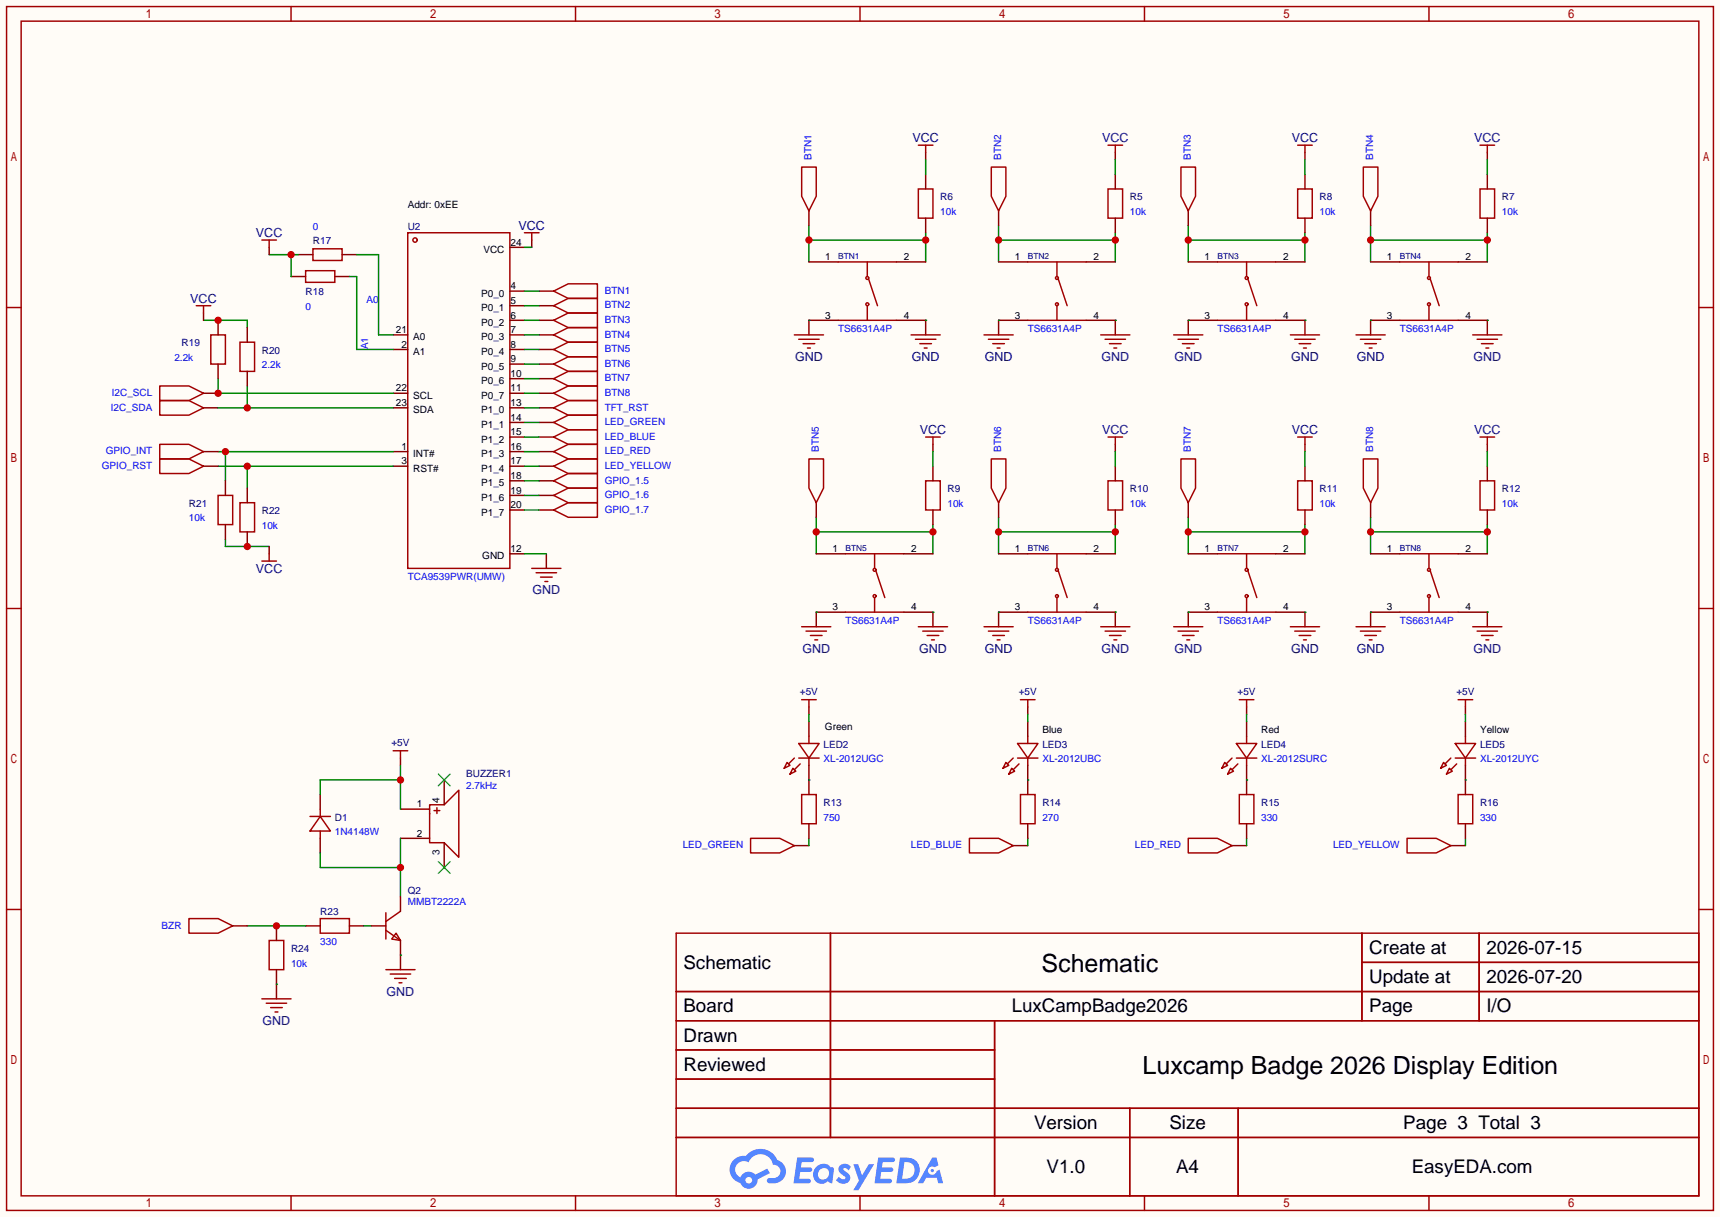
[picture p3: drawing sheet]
<svg xmlns="http://www.w3.org/2000/svg" width="299mm" height="212mm" viewBox="0 0 299 212" stroke-linecap="round" stroke-linejoin="round" font-family="sans-serif">
<path d="M0 0h299.5v211.8h-299.5z" fill="#fffcf7"/>
<g fill="none" stroke="#a10000" stroke-width=".25">
<path d="M1.1 1.1h297.2v209.6h-297.2zM3.7 3.7h292.1v204.5h-292.1zM50.7 1.1v2.6M100.2 1.1v2.6M149.7 1.1v2.6M199.3 1.1v2.6M248.8 1.1v2.6M1.1 53.5h2.6M295.8 53.5h2.5M1.1 105.9h2.6M295.8 105.9h2.5M1.1 158.3h2.6"/>
<path d="M295.8 158.3h2.5M117.7 162.4h178.1v45.8h-178.1zM117.7 172.6h178.1M117.7 177.7h178.1M144.6 162.4v35.6M173.2 177.7v30.5M237.1 162.4v15.3M237.1 167.5h58.7M257.5 162.4v15.3M117.7 182.8h55.5M117.7 192.9h178.1M117.7 187.8h55.5"/>
<path d="M117.7 198h178.1M196.7 192.9v15.3M215.6 192.9v15.3M50.7 208.2v2.5M100.2 208.2v2.5M149.7 208.2v2.5M199.3 208.2v2.5M248.8 208.2v2.5"/>
</g>
<g fill="#5487ff">
<path d="M146.3 202.8a1.3 1.3 0 0 1 1.8 .3l-.4 .6a.54 .54 0 0 0-.9-.2l.1 .2a1.58 1.58 0 0 1 1.1 1.6 1.43 1.43 0 0 1-2.5 .1l.6-.6a.64 .64 0 0 0 .5 .5 .64 .64 0 0 0 .6-.3l-.1-.2a1.6 1.6 0 0 1-1.1-1.6z"/>
<path d="M148.6 202.7h.8l.7 1.9 1.2-1.9h.9l-2.7 4.5h-.9l.9-1.7z"/>
<path d="M138.8 201.5h1.6a1.31 1.31 0 0 1 1.3 .2 .4 .4 0 0 1-.4 .6h-1.7l-.2 .9h1.7a.4 .4 0 0 1 .3 .4 .4 .4 0 0 1-.4 .4h-1.7l-.1 1.2h.8a1.23 1.23 0 0 1 1.1 .2 .39 .39 0 0 1-.3 .6h-2.6z"/>
<path d="M152.9 201.5h1.6a1.32 1.32 0 0 1 1.3 .2 .39 .39 0 0 1-.4 .6h-1.7l-.2 .9h1.7a.4 .4 0 0 1 .3 .4 .4 .4 0 0 1-.4 .4h-1.7l-.1 1.2h.8a1.23 1.23 0 0 1 1.1 .2 .39 .39 0 0 1-.3 .6h-2.6z"/>
<path d="M162.3 201.5h.7l.4 1.3-.7 .4a.75 .75 0 0 0-1.1 .3 .75 .75 0 0 0 .5 1 .75 .75 0 0 0 1-.6l.5-.3 .6 2.4h-.8l-.3-1h-1.8l-.6 1h-.9z"/>
<path d="M156.7 201.5l-.6 4.5h1.4a2.27 2.27 0 0 0 2.6-2.3 2.27 2.27 0 0 0-2.7-2.2zM157.5 202.3a1.5 1.5 0 0 1 1.8 1.5 1.5 1.5 0 0 1-2 1.4h-.2z"/>
<path d="M142.1 203.1a1.62 1.62 0 0 0-.4 2.1 1.62 1.62 0 0 0 2.1 .7l.3-.3 .4 .3 .4 .1 .3-2.5-.2-.3h-.4a1.58 1.58 0 0 0-2.5-.1zM142.7 203.6a.96 .96 0 0 1 1.5 0 .96 .96 0 0 1-.2 1.5 .95 .95 0 0 1-1.4-.1 .95 .95 0 0 1 .1-1.4z"/>
<path d="M127.8 201.9a2.37 2.37 0 0 0 1.1 4 1.54 1.54 0 0 0 1.8 1 1.54 1.54 0 0 0 1.2-1.6l2.2-1.1-.5-.8-2.1 1.1a1.57 1.57 0 0 0-2.6 .4 1.5 1.5 0 0 1-.7-2.1 1.5 1.5 0 0 1 2.1-.5 2.23 2.23 0 0 1 2.3-1.4 2.23 2.23 0 0 1 2 1.8 1.16 1.16 0 0 1 1.3 1.1 1.16 1.16 0 0 1-1.1 1.3h-.7a.47 .47 0 0 0-.6 .3 .47 .47 0 0 0 .5 .6 2.23 2.23 0 0 0 2.2-.7 2.23 2.23 0 0 0 .4-2.3 2.16 2.16 0 0 0-1.3-1.1 3.2 3.2 0 0 0-5.4-.7l-1.1 .1zM129.8 205.4a.58 .58 0 0 1 1.1 0 .58 .58 0 0 1-1.1 0z"/>
<circle cx="162.3" cy="203.8" r=".28"/>
</g>
<g fill="none" stroke="#870000" stroke-width=".25">
<path d="M50.7 48.1h2.5M51.9 44.3h2.6M58.3 48.1h2.5M59.6 44.3h2.5M68.5 58.3h2.5M88.8 58.3h2.5M88.8 55.8h2.5M88.8 53.2h2.5M88.8 50.7h2.5M88.8 43.1h2.5M140.8 55.8v2.5M161.2 55.8v2.5"/>
<path d="M173.9 55.8v2.5M194.2 55.8v2.5M206.9 55.8v2.5M227.2 55.8v2.5M238.6 55.8v2.5M259 55.8v2.5M35.4 71h2.6M35.4 68.5h2.6M68.5 71h2.5M68.5 68.5h2.5M68.5 60.8h2.5M68.5 78.6h2.5"/>
<path d="M88.8 71h2.5M88.8 68.5h2.5M88.8 60.8h2.5M88.8 78.6h2.5M88.8 76.1h2.5M88.8 73.5h2.5M88.8 65.9h2.5M88.8 63.4h2.5M93.9 71h2.5M68.5 81.2h2.5M88.8 81.2h2.5M88.8 96.4h2.5"/>
<path d="M88.8 88.8h2.5M88.8 86.2h2.5M88.8 83.7h2.5M95.1 96.4v2.5M142.1 106.6v2.5M162.4 106.6v2.5M173.9 106.6v2.5M194.2 106.6v2.5M206.9 106.6v2.5M227.2 106.6v2.5M238.6 106.6v2.5M259 106.6v2.5"/>
<path d="M48.1 171.3v2.6M69.7 166.2v2.6"/>
</g>
<g fill="none" stroke="#a10000" stroke-width=".25">
<path d="M53.2 47.1h5.1v2h-5.1zM54.5 43.3h5.1v2h-5.1zM71 40.5h17.8v58.4h-17.8zM138.3 58.3h5.1M139.1 59.1h3.5M139.8 59.8h2.1M158.6 58.3h5.1M159.4 59.1h3.5M160.1 59.8h2.1M171.3 58.3h5.1M172.1 59.1h3.5M172.8 59.8h2.1"/>
<path d="M191.6 58.3h5.1M192.4 59.1h3.6M193.2 59.8h2M204.3 58.3h5.1M205.1 59.1h3.6M205.9 59.8h2M224.7 58.3h5M225.4 59.1h3.6M226.2 59.8h2M236.1 58.3h5.1M236.9 59.1h3.5M237.6 59.8h2"/>
<path d="M256.4 58.3h5.1M257.2 59.1h3.5M257.9 59.8h2.1M27.8 69.7h5.1l2.5 1.3-2.5 1.3h-5.1zM27.8 67.2h5.1l2.5 1.3-2.5 1.2h-5.1zM96.4 71l2.5-1.3h5.1v2.6h-5.1zM140.6 60.6h.5M160.9 60.6h.5M173.6 60.6h.5M193.9 60.6h.5M206.6 60.6h.5M226.9 60.6h.6"/>
<path d="M238.4 60.6h.5M258.7 60.6h.5M92.6 98.9h5.1M93.3 99.7h3.6M94.1 100.5h2M94.9 101.2h.5M139.6 109.1h5.1M140.3 109.9h3.6M141.1 110.6h2M141.9 111.4h.5M159.9 109.1h5.1M160.7 109.9h3.5"/>
<path d="M161.4 110.6h2M162.2 111.4h.5M171.3 109.1h5.1M172.1 109.9h3.5M172.8 110.6h2.1M173.6 111.4h.5M191.6 109.1h5.1M192.4 109.9h3.6M193.2 110.6h2M193.9 111.4h.5M204.3 109.1h5.1M205.1 109.9h3.6"/>
<path d="M205.9 110.6h2M206.6 111.4h.5M224.7 109.1h5M225.4 109.9h3.6M226.2 110.6h2M226.9 111.4h.6M236.1 109.1h5.1M236.9 109.9h3.5M237.6 110.6h2M238.4 111.4h.5M256.4 109.1h5.1M257.2 109.9h3.5"/>
<path d="M257.9 110.6h2.1M258.7 111.4h.5M45.6 173.9h5.1M46.4 174.6h3.5M47.1 175.4h2M47.9 176.1h.5M67.2 168.8h5.1M67.9 169.5h3.6M68.7 170.3h2M69.5 171.1h.5"/>
<circle cx="72.3" cy="41.8" r=".38"/>
</g>
<path d="M38 65.9v2.6h30.5" fill="none" stroke="#008700" stroke-width=".25"/>
<circle cx="38" cy="68.5" r=".63" fill="#c00"/>
<path d="M38 71h30.5M43.1 67.2v3.8" fill="none" stroke="#008700" stroke-width=".25"/>
<circle cx="43.1" cy="71" r=".63" fill="#c00"/>
<path d="M173.9 39.2v6.4M173.9 41.8h20.3M194.2 40.5v5.1M91.3 96.4h3.8" fill="none" stroke="#008700" stroke-width=".25"/>
<g fill="#c00">
<circle cx="173.9" cy="41.8" r=".63"/>
<circle cx="194.2" cy="41.8" r=".63"/>
</g>
<path d="M140.8 39.2v6.4M140.8 41.8h20.4M161.2 40.5v5.1" fill="none" stroke="#008700" stroke-width=".25"/>
<g fill="#c00">
<circle cx="161.2" cy="41.8" r=".63"/>
<circle cx="140.8" cy="41.8" r=".63"/>
</g>
<path d="M238.6 92.6h20.4M238.6 90v6.4M259 91.3v5.1" fill="none" stroke="#008700" stroke-width=".25"/>
<g fill="#c00">
<circle cx="259" cy="92.6" r=".63"/>
<circle cx="238.6" cy="92.6" r=".63"/>
</g>
<path d="M206.9 39.2v6.4M206.9 41.8h20.3M227.2 40.5v5.1" fill="none" stroke="#008700" stroke-width=".25"/>
<g fill="#c00">
<circle cx="227.2" cy="41.8" r=".63"/>
<circle cx="206.9" cy="41.8" r=".63"/>
</g>
<path d="M238.6 39.2v6.4M238.6 41.8h20.4M259 40.5v5.1" fill="none" stroke="#008700" stroke-width=".25"/>
<g fill="#c00">
<circle cx="259" cy="41.8" r=".63"/>
<circle cx="238.6" cy="41.8" r=".63"/>
</g>
<path d="M173.9 92.6h20.3M173.9 90v6.4M194.2 91.3v5.1" fill="none" stroke="#008700" stroke-width=".25"/>
<g fill="#c00">
<circle cx="194.2" cy="92.6" r=".63"/>
<circle cx="173.9" cy="92.6" r=".63"/>
</g>
<path d="M206.9 92.6h20.3M206.9 90v6.4M227.2 91.3v5.1" fill="none" stroke="#008700" stroke-width=".25"/>
<g fill="#c00">
<circle cx="227.2" cy="92.6" r=".63"/>
<circle cx="206.9" cy="92.6" r=".63"/>
</g>
<path d="M142.1 92.6h20.3M142.1 90v6.4M162.4 91.3v5.1" fill="none" stroke="#008700" stroke-width=".25"/>
<g fill="#c00">
<circle cx="162.4" cy="92.6" r=".63"/>
<circle cx="142.1" cy="92.6" r=".63"/>
</g>
<path d="M35.4 55.8h7.7v1.2M91.3 63.4h2.6M91.3 60.8h2.6M91.3 68.5h2.6M91.3 65.9h2.6M91.3 71h2.6M38 81.2h30.5M39.2 93.9v1.2h7.7M43.1 81.2v3.8" fill="none" stroke="#008700" stroke-width=".25"/>
<g fill="none" stroke="#870000" stroke-width=".25">
<path d="M140.8 36.7v2.5M173.9 36.7v2.5M206.9 36.7v2.5M238.6 36.7v2.5M93.9 50.7h2.5M93.9 58.3h2.5M93.9 55.8h2.5M93.9 53.2h2.5M93.9 68.5h2.5M93.9 78.6h2.5M93.9 73.5h2.5M93.9 76.1h2.5"/>
<path d="M93.9 60.8h2.5M93.9 63.4h2.5M93.9 65.9h2.5M93.9 86.2h2.5M93.9 83.7h2.5M93.9 81.2h2.5M93.9 88.8h2.5M142.1 87.5v2.5M173.9 87.5v2.5M206.9 87.5v2.5M238.6 87.5v2.5M140.8 125.6v2.5"/>
<path d="M140.8 133.2v2.6M138.3 147.2h2.5M176.4 147.2h2.5M214.5 147.2h2.5M252.6 147.2h2.5"/>
</g>
<g fill="none" stroke="#a10000" stroke-width=".25">
<path d="M139.6 29.1h2.5v5.1l-1.3 2.5-1.2-2.5zM172.6 29.1h2.5v5.1l-1.2 2.5-1.3-2.5zM205.6 29.1h2.6v5.1l-1.3 2.5-1.3-2.5zM237.4 29.1h2.5v5.1l-1.3 2.5-1.2-2.5zM96.4 50.7l2.5-1.3h5.1v2.5h-5.1zM96.4 58.3l2.5-1.3h5.1v2.6h-5.1zM96.4 55.8l2.5-1.3h5.1v2.5h-5.1zM96.4 53.2l2.5-1.3h5.1v2.6h-5.1zM96.4 68.5l2.5-1.3h5.1v2.5h-5.1zM96.4 78.6l2.5-1.3h5.1v2.6h-5.1zM96.4 73.5l2.5-1.2h5.1v2.5h-5.1zM96.4 76.1l2.5-1.3h5.1v2.5h-5.1z"/>
<path d="M96.4 60.8l2.5-1.2h5.1v2.5h-5.1zM96.4 63.4l2.5-1.3h5.1v2.5h-5.1zM96.4 65.9l2.5-1.3h5.1v2.6h-5.1zM140.8 79.9h2.6v5.1l-1.3 2.5-1.3-2.5zM172.6 79.9h2.5v5.1l-1.2 2.5-1.3-2.5zM205.6 79.9h2.6v5.1l-1.3 2.5-1.3-2.5zM237.4 79.9h2.5v5.1l-1.3 2.5-1.2-2.5zM96.4 86.2l2.5-1.2h5.1v2.5h-5.1zM96.4 83.7l2.5-1.3h5.1v2.6h-5.1zM96.4 81.2l2.5-1.3h5.1v2.5h-5.1zM96.4 88.8l2.5-1.3h5.1v2.5h-5.1zM137 132.7l.5 .5-1 .5z"/>
<path d="M138 133.7l.6 .5-1.1 .5zM138.3 132l-1 1M139.1 129.4h3.5l-1.8 2.6zM139.1 132h3.5M139.3 133l-1 1M140.8 128.1v1.3M140.8 132v1.2M130.7 145.9h5.1l2.5 1.3-2.5 1.3h-5.1zM168.8 145.9h5.1l2.5 1.3-2.5 1.3h-5.1zM206.9 145.9h5.1l2.5 1.3-2.5 1.3h-5.1zM245 145.9h5.1l2.5 1.3-2.5 1.3h-5.1z"/>
</g>
<circle cx="43.1" cy="81.2" r=".63" fill="#c00"/>
<path d="M38 78.6h30.5M39.2 78.6v5.1" fill="none" stroke="#008700" stroke-width=".25"/>
<circle cx="39.2" cy="78.6" r=".63" fill="#c00"/>
<g fill="none" stroke="#870000" stroke-width=".25">
<path d="M227.2 30.4v2.5M227.2 38v2.5M35.4 78.6h2.6M35.4 81.2h2.6M39.2 83.7v2.5M39.2 91.3v2.6M43.1 85v2.5M43.1 92.6v2.5M162.4 81.2v2.5M162.4 88.8v2.5M227.2 81.2v2.5M227.2 88.8v2.5"/>
<path d="M259 81.2v2.5M259 88.8v2.5M178.9 125.6v2.5M178.9 133.2v2.6M217 125.6v2.5M217 133.2v2.6M255.1 125.6v2.5M255.1 133.2v2.6M48.1 161.2v2.5M48.1 168.8v2.5"/>
</g>
<g fill="none" stroke="#a10000" stroke-width=".25">
<path d="M225.9 32.9h2.6v5.1h-2.6zM27.8 79.9h5.1l2.5 1.3-2.5 1.2h-5.1zM27.8 77.3h5.1l2.5 1.3-2.5 1.3h-5.1zM38 86.2h2.5v5.1h-2.5zM41.8 87.5h2.5v5.1h-2.5zM161.2 83.7h2.5v5.1h-2.5zM225.9 83.7h2.6v5.1h-2.6zM257.7 83.7h2.5v5.1h-2.5zM175.1 132.7l.5 .5-1 .5zM176.1 133.7l.6 .5-1.1 .5zM176.4 132l-1 1M177.2 129.4h3.5l-1.8 2.6z"/>
<path d="M177.2 132h3.5M177.4 133l-1 1M178.9 128.1v1.3M178.9 132v1.2M213.2 132.7l.5 .5-1 .5zM214.2 133.7l.6 .5-1.1 .5zM214.5 132l-1 1M215.3 129.4h3.5l-1.8 2.6zM215.3 132h3.5M215.5 133l-1 1M217 128.1v1.3M217 132v1.2"/>
<path d="M251.3 132.7l.5 .5-1 .5zM252.3 133.7l.6 .5-1.1 .5zM252.6 132l-1 1M253.4 129.4h3.5l-1.8 2.6zM253.4 132h3.5M253.6 133l-1 1M255.1 128.1v1.3M255.1 132v1.2M46.9 163.7h2.5v5.1h-2.5z"/>
</g>
<path d="M91.3 73.5h2.6M91.3 76.1h2.6M91.3 78.6h2.6M91.3 81.2h2.6M91.3 83.7h2.6M91.3 86.2h2.6M91.3 88.8h2.6M140.8 145.9v1.3" fill="none" stroke="#008700" stroke-width=".25"/>
<circle cx="43.1" cy="95.1" r=".63" fill="#c00"/>
<path d="M159.9 32.9h2.5v5.1h-2.5zM192.9 32.9h2.6v5.1h-2.6zM257.7 32.9h2.5v5.1h-2.5zM192.9 83.7h2.6v5.1h-2.6z" fill="none" stroke="#a10000" stroke-width=".25"/>
<path d="M161.2 30.4v2.5M161.2 38v2.5M194.2 30.4v2.5M194.2 38v2.5M259 30.4v2.5M259 38v2.5M194.2 81.2v2.5M194.2 88.8v2.5" fill="none" stroke="#870000" stroke-width=".25"/>
<path d="M46.9 44.3h5M50.7 44.3v3.8" fill="none" stroke="#008700" stroke-width=".25"/>
<circle cx="50.7" cy="44.3" r=".63" fill="#c00"/>
<g fill="none" stroke="#008700" stroke-width=".25">
<path d="M161.2 27.8v2.6M194.2 27.8v2.6M227.2 27.8v2.6M259 27.8v2.6M60.8 48.1h1.3v12.7h6.4M62.1 44.3h3.8v14h2.6M91.3 43.1h1.3M162.4 78.6v2.6M194.2 78.6v2.6M227.2 78.6v2.6M259 78.6v2.6M140.8 135.8h.1"/>
<path d="M140.8 124.3v1.3M178.9 135.8h.1M178.9 124.3v1.3M217 135.8h.1M217 124.3v1.3M255.1 135.8h.1M255.1 124.3v1.3M178.9 145.9v1.3M217 145.9v1.3M255.1 145.9v1.3"/>
</g>
<g fill="none" stroke="#870000" stroke-width=".25">
<path d="M161.2 26.5v1.3M194.2 26.5v1.3M227.2 26.5v1.3M259 26.5v1.3M35.4 54.5v1.3M38 55.8v2.5M43.1 57v2.6M46.9 43.1v1.2M92.6 41.8v1.3M43.1 64.6v2.6M162.4 77.3v1.3M194.2 77.3v1.3"/>
<path d="M227.2 77.3v1.3M259 77.3v1.3M46.9 95.1v1.3M69.7 132v1.2M140.8 123.1v1.2M140.8 135.8v2.5M178.9 123.1v1.2M178.9 135.8v2.5M217 123.1v1.2M217 135.8v2.5M255.1 123.1v1.2M255.1 135.8v2.5"/>
<path d="M140.8 143.4v2.5M178.9 143.4v2.5M217 143.4v2.5M255.1 143.4v2.5M53.2 161.2h2.6M60.8 161.2h2.6"/>
</g>
<g fill="none" stroke="#a10000" stroke-width=".25">
<path d="M159.9 25.3h2.5M161.2 25.3v1.2M192.9 25.3h2.6M194.2 25.3v1.2M225.9 25.3h2.6M227.2 25.3v1.2M257.7 25.3h2.5M259 25.3v1.2M34.2 53.2h2.5M35.4 53.2v1.3M36.7 58.3h2.5v5.1h-2.5zM41.8 59.6h2.5v5h-2.5z"/>
<path d="M45.6 41.8h2.5M46.9 41.8v1.3M91.3 40.5h2.6M92.6 40.5v1.3M161.2 76.1h2.5M162.4 76.1v1.2M192.9 76.1h2.6M194.2 76.1v1.2M225.9 76.1h2.6M227.2 76.1v1.2M257.7 76.1h2.5M259 76.1v1.2"/>
<path d="M45.6 97.7h2.5M46.9 96.4v1.3M68.5 130.7h2.5M69.7 130.7v1.3M139.6 138.3h2.5v5.1h-2.5zM139.6 121.8h2.5M140.8 121.8v1.3M177.7 138.3h2.5v5.1h-2.5zM177.7 121.8h2.5M178.9 121.8v1.3M215.8 138.3h2.5v5.1h-2.5zM215.8 121.8h2.5"/>
<path d="M217 121.8v1.3M253.9 138.3h2.5v5.1h-2.5zM253.9 121.8h2.5M255.1 121.8v1.3M55.8 159.9h5v2.5h-5z"/>
</g>
<circle cx="38" cy="55.8" r=".63" fill="#c00"/>
<path d="M38 63.4v2.5M55.8 138.3v2.5M77.3 135.8v4.3M55.8 145.9v2.6M69.7 145.9h5.1M69.7 140.8h5.1M77.3 146.7v4.3" fill="none" stroke="#870000" stroke-width=".25"/>
<path d="M54 142.1h3.5M55.8 142.1l1.7 2.6h-3.5zM55.8 140.8v1.3M55.8 144.7v1.2M74.8 140.1h2.5l2.6-2.6v11.7l-2.6-2.5h-2.5zM75.6 141.1h1M76.1 140.6v1" fill="none" stroke="#a10000" stroke-width=".25"/>
<path d="M76.3 134.7l2.1 2.1M78.4 134.7l-2.1 2.1M76.3 150l2.1 2M78.4 150l-2.1 2" fill="none" stroke="#3c3" stroke-width=".25"/>
<path d="M69.7 133.2v7.6M69.7 135.8h-13.9v2.5" fill="none" stroke="#008700" stroke-width=".25"/>
<circle cx="69.7" cy="135.8" r=".63" fill="#c00"/>
<path d="M55.8 148.5v2.5h13.9M69.7 145.9v10.2" fill="none" stroke="#008700" stroke-width=".25"/>
<circle cx="69.7" cy="151" r=".63" fill="#c00"/>
<path d="M43.1 161.2h10.1M63.4 161.2h1.2" fill="none" stroke="#008700" stroke-width=".25"/>
<circle cx="48.1" cy="161.2" r=".63" fill="#c00"/>
<g fill="none" stroke="#870000" stroke-width=".25">
<path d="M140.8 45.6h5.1M140.8 55.8h5.1M156.1 45.6h5.1M156.1 55.8h5.1M173.9 45.6h5M173.9 55.8h5M189.1 45.6h5.1M189.1 55.8h5.1M206.9 45.6h5.1M206.9 55.8h5.1M222.1 45.6h5.1M222.1 55.8h5.1"/>
<path d="M238.6 45.6h5.1M238.6 55.8h5.1M253.9 45.6h5.1M253.9 55.8h5.1M142.1 96.4h5.1M157.4 96.4h5M173.9 96.4h5M189.1 96.4h5.1M206.9 96.4h5.1M222.1 96.4h5.1M238.6 96.4h5.1M253.9 96.4h5.1"/>
<path d="M142.1 106.6h5.1M157.4 106.6h5M173.9 106.6h5M189.1 106.6h5.1M206.9 106.6h5.1M222.1 106.6h5.1M238.6 106.6h5.1M253.9 106.6h5.1M69.7 156.1v2.5M40.5 161.2h2.6M64.6 161.2h2.6M69.7 163.7v2.5"/>
</g>
<g fill="none" stroke="#a10000" stroke-width=".25">
<path d="M145.9 45.6h10.2M145.9 55.8h10.2M151 45.6v2.5M151 53.2v2.6M151.3 48.6l1.5 4.6M178.9 45.6h10.2M178.9 55.8h10.2M184 45.6v2.5M184 53.2v2.6M184.3 48.6l1.5 4.6M212 45.6h10.1M212 55.8h10.1"/>
<path d="M217 45.6v2.5M217 53.2v2.6M217.3 48.6l1.5 4.6M243.7 45.6h10.2M243.7 55.8h10.2M248.8 45.6v2.5M248.8 53.2v2.6M249 48.6l1.6 4.6M147.2 96.4h10.2M152.3 96.4v2.5M152.5 99.4l1.6 4.6M178.9 96.4h10.2"/>
<path d="M184 96.4v2.5M184.3 99.4l1.5 4.6M212 96.4h10.1M217 96.4v2.5M217.3 99.4l1.5 4.6M243.7 96.4h10.2M248.8 96.4v2.5M249 99.4l1.6 4.6M147.2 106.6h10.2M152.3 104v2.6M178.9 106.6h10.2M184 104v2.6"/>
<path d="M212 106.6h10.1M217 104v2.6M243.7 106.6h10.2M248.8 104v2.6M32.9 159.9h5.1l2.5 1.3-2.5 1.2h-5.1zM67.2 158.9v4.5M69.7 158.6l-2.5 1.8M67.2 161.9l2.5 1.8M69 162.4l.7 1.3-1.5-.3z"/>
<circle cx="151" cy="48.4" r=".25"/>
<circle cx="151" cy="53" r=".25"/>
<circle cx="184" cy="48.4" r=".25"/>
<circle cx="184" cy="53" r=".25"/>
<circle cx="217" cy="48.4" r=".25"/>
<circle cx="217" cy="53" r=".25"/>
<circle cx="248.8" cy="48.4" r=".25"/>
<circle cx="248.8" cy="53" r=".25"/>
<circle cx="152.3" cy="99.2" r=".25"/>
<circle cx="184" cy="99.2" r=".25"/>
<circle cx="217" cy="99.2" r=".25"/>
<circle cx="248.8" cy="99.2" r=".25"/>
<circle cx="152.3" cy="103.8" r=".25"/>
<circle cx="184" cy="103.8" r=".25"/>
<circle cx="217" cy="103.8" r=".25"/>
<circle cx="248.8" cy="103.8" r=".25"/>
</g>
<g fill="none" stroke="#008700" stroke-width=".25">
<path d="M91.3 58.3h2.6M91.3 55.8h2.6M91.3 53.2h2.6M91.3 50.7h2.6M140.8 55.8h.1M161.2 55.8h.1M173.9 55.8h.1M194.2 55.8h.1M206.9 55.8h.1M227.2 55.8h.1M238.6 55.8h.1M259 55.8h.1"/>
<path d="M142.1 106.6h.1M162.4 106.6h.1M173.9 106.6h.1M194.2 106.6h.1M206.9 106.6h.1M227.2 106.6h.1M238.6 106.6h.1M259 106.6h.1M48.1 171.3h.1M69.7 166.2h.1"/>
</g>
<g font-size="4.4">
<text x="181.3" y="169.1">Schematic</text>
<text x="198.9" y="186.9">Luxcamp Badge 2026 Display Edition</text>
</g>
<g font-size="3.3">
<text x="238.4" y="166.1">Create at</text>
<text x="258.8" y="166.1">2026-07-15</text>
<text x="119" y="168.6">Schematic</text>
<text x="238.4" y="171.1">Update at</text>
<text x="258.8" y="171.1">2026-07-20</text>
<text x="119" y="176.2">Board</text>
<text x="176.2" y="176.2">LuxCampBadge2026</text>
<text x="238.4" y="176.2">Page</text>
<text x="258.8" y="176.2">I/O</text>
<text x="119" y="181.3">Drawn</text>
<text x="119" y="186.4">Reviewed</text>
<text x="180" y="196.5">Version</text>
<text x="203.6" y="196.5">Size</text>
<text x="244.3" y="196.5">Page 3 Total 3</text>
<text x="182.2" y="204.2">V1.0</text>
<text x="204.8" y="204.2">A4</text>
<text x="245.8" y="204.2">EasyEDA.com</text>
</g>
<g font-size="2.2" fill="#000080">
<text x="158.9" y="24.7">VCC</text>
<text x="191.9" y="24.7">VCC</text>
<text x="224.9" y="24.7">VCC</text>
<text x="256.7" y="24.7">VCC</text>
<text x="44.6" y="41.2">VCC</text>
<text x="90.3" y="40">VCC</text>
<text x="33.1" y="52.7">VCC</text>
<text x="138.4" y="62.8">GND</text>
<text x="158.7" y="62.8">GND</text>
<text x="171.4" y="62.8">GND</text>
<text x="191.8" y="62.8">GND</text>
<text x="204.5" y="62.8">GND</text>
<text x="224.8" y="62.8">GND</text>
<text x="236.2" y="62.8">GND</text>
<text x="256.5" y="62.8">GND</text>
<text x="160.1" y="75.5">VCC</text>
<text x="191.9" y="75.5">VCC</text>
<text x="224.9" y="75.5">VCC</text>
<text x="256.7" y="75.5">VCC</text>
<text x="44.6" y="99.7">VCC</text>
<text x="92.7" y="103.5">GND</text>
<text x="139.7" y="113.6">GND</text>
<text x="160" y="113.6">GND</text>
<text x="171.4" y="113.6">GND</text>
<text x="191.8" y="113.6">GND</text>
<text x="204.5" y="113.6">GND</text>
<text x="224.8" y="113.6">GND</text>
<text x="236.2" y="113.6">GND</text>
<text x="256.5" y="113.6">GND</text>
<text x="67.3" y="173.3">GND</text>
<text x="45.7" y="178.4">GND</text>
</g>
<g font-size="1.7" fill="#00f">
<text x="141.3" y="27.8" transform="rotate(-90 141.3 27.8)">BTN1</text>
<text x="174.3" y="27.8" transform="rotate(-90 174.3 27.8)">BTN2</text>
<text x="207.4" y="27.8" transform="rotate(-90 207.4 27.8)">BTN3</text>
<text x="239.1" y="27.8" transform="rotate(-90 239.1 27.8)">BTN4</text>
<text x="54.5" y="40">0</text>
<text x="163.7" y="37.4">10k</text>
<text x="196.7" y="37.4">10k</text>
<text x="229.7" y="37.4">10k</text>
<text x="261.5" y="37.4">10k</text>
<text x="53.2" y="53.9">0</text>
<text x="63.8" y="52.8">A0</text>
<text x="105.3" y="51.1">BTN1</text>
<text x="105.3" y="53.7">BTN2</text>
<text x="105.3" y="58.8">BTN4</text>
<text x="105.3" y="56.2">BTN3</text>
<text x="145.9" y="57.7">TS6631A4P</text>
<text x="178.9" y="57.7">TS6631A4P</text>
<text x="212" y="57.7">TS6631A4P</text>
<text x="243.7" y="57.7">TS6631A4P</text>
<text x="30.4" y="62.8">2.2k</text>
<text x="45.6" y="64.1">2.2k</text>
<text x="64.1" y="60.8" transform="rotate(-90 64.1 60.8)">A1</text>
<text x="105.3" y="61.3">BTN5</text>
<text x="105.3" y="63.8">BTN6</text>
<text x="19.3" y="71.5">I2C_SDA</text>
<text x="19.5" y="68.9">I2C_SCL</text>
<text x="105.3" y="71.5">TFT_RST</text>
<text x="105.3" y="68.9">BTN8</text>
<text x="105.3" y="66.4">BTN7</text>
<text x="105.3" y="74">LED_GREEN</text>
<text x="105.3" y="76.5">LED_BLUE</text>
<text x="17.7" y="81.6">GPIO_RST</text>
<text x="18.4" y="79.1">GPIO_INT</text>
<text x="105.3" y="81.6">LED_YELLOW</text>
<text x="105.3" y="79.1">LED_RED</text>
<text x="142.6" y="78.6" transform="rotate(-90 142.6 78.6)">BTN5</text>
<text x="174.3" y="78.6" transform="rotate(-90 174.3 78.6)">BTN6</text>
<text x="207.4" y="78.6" transform="rotate(-90 207.4 78.6)">BTN7</text>
<text x="239.1" y="78.6" transform="rotate(-90 239.1 78.6)">BTN8</text>
<text x="105.3" y="86.7">GPIO_1.6</text>
<text x="105.3" y="84.2">GPIO_1.5</text>
<text x="105.3" y="89.2">GPIO_1.7</text>
<text x="165" y="88.2">10k</text>
<text x="196.7" y="88.2">10k</text>
<text x="229.7" y="88.2">10k</text>
<text x="261.5" y="88.2">10k</text>
<text x="32.9" y="90.8">10k</text>
<text x="45.6" y="92">10k</text>
<text x="71" y="100.9">TCA9539PWR(UMW)</text>
<text x="147.2" y="108.5">TS6631A4P</text>
<text x="178.9" y="108.5">TS6631A4P</text>
<text x="212" y="108.5">TS6631A4P</text>
<text x="243.7" y="108.5">TS6631A4P</text>
<text x="81.2" y="137.3">2.7kHz</text>
<text x="143.4" y="132.7">XL-2012UGC</text>
<text x="181.5" y="132.7">XL-2012UBC</text>
<text x="219.6" y="132.7">XL-2012SURC</text>
<text x="257.7" y="132.7">XL-2012UYC</text>
<text x="143.4" y="142.8">750</text>
<text x="181.5" y="142.8">270</text>
<text x="219.6" y="142.8">330</text>
<text x="257.7" y="142.8">330</text>
<text x="58.3" y="145.4">1N4148W</text>
<text x="118.9" y="147.7">LED_GREEN</text>
<text x="158.6" y="147.7">LED_BLUE</text>
<text x="197.6" y="147.7">LED_RED</text>
<text x="232.1" y="147.7">LED_YELLOW</text>
<text x="28.1" y="161.6">BZR</text>
<text x="71" y="157.6">MMBT2222A</text>
<text x="55.8" y="164.4">330</text>
<text x="50.7" y="168.2">10k</text>
</g>
<g font-size="1.7" fill="#000080">
<text x="163.7" y="34.9">R6</text>
<text x="196.7" y="34.9">R5</text>
<text x="229.7" y="34.9">R8</text>
<text x="261.5" y="34.9">R7</text>
<text x="71" y="40">U2</text>
<text x="54.5" y="42.5">R17</text>
<text x="53.2" y="51.4">R18</text>
<text x="31.6" y="60.3">R19</text>
<text x="45.6" y="61.6">R20</text>
<text x="32.9" y="88.2">R21</text>
<text x="45.6" y="89.5">R22</text>
<text x="165" y="85.7">R9</text>
<text x="196.7" y="85.7">R10</text>
<text x="229.7" y="85.7">R11</text>
<text x="261.5" y="85.7">R12</text>
<text x="139.3" y="121">+5V</text>
<text x="177.4" y="121">+5V</text>
<text x="215.5" y="121">+5V</text>
<text x="253.6" y="121">+5V</text>
<text x="68.1" y="129.9">+5V</text>
<text x="143.4" y="130.1">LED2</text>
<text x="181.5" y="130.1">LED3</text>
<text x="219.6" y="130.1">LED4</text>
<text x="257.7" y="130.1">LED5</text>
<text x="81.2" y="135.2">BUZZER1</text>
<text x="58.3" y="142.8">D1</text>
<text x="143.4" y="140.3">R13</text>
<text x="181.5" y="140.3">R14</text>
<text x="219.6" y="140.3">R15</text>
<text x="257.7" y="140.3">R16</text>
<text x="71" y="155.5">Q2</text>
<text x="55.8" y="159.3">R23</text>
<text x="50.7" y="165.7">R24</text>
</g>
<g font-size="1.7">
<text x="71" y="36.2">Addr: 0xEE</text>
<text x="84.2" y="44">VCC</text>
<text x="88.9" y="42.7">24</text>
<text x="143.7" y="45.3">1</text>
<text x="157.4" y="45.3">2</text>
<text x="176.7" y="45.3">1</text>
<text x="190.4" y="45.3">2</text>
<text x="209.7" y="45.3">1</text>
<text x="223.4" y="45.3">2</text>
<text x="241.5" y="45.3">1</text>
<text x="255.1" y="45.3">2</text>
<text x="83.8" y="51.6">P0_0</text>
<text x="88.9" y="52.9">5</text>
<text x="88.9" y="50.4">4</text>
<text x="68.9" y="58">21</text>
<text x="71.9" y="59.3">A0</text>
<text x="83.8" y="59.3">P0_3</text>
<text x="83.8" y="56.7">P0_2</text>
<text x="83.8" y="54.2">P0_1</text>
<text x="88.9" y="58">7</text>
<text x="88.9" y="55.4">6</text>
<text x="143.7" y="55.4">3</text>
<text x="157.4" y="55.4">4</text>
<text x="176.7" y="55.4">3</text>
<text x="190.4" y="55.4">4</text>
<text x="209.7" y="55.4">3</text>
<text x="223.4" y="55.4">4</text>
<text x="241.5" y="55.4">3</text>
<text x="255.1" y="55.4">4</text>
<text x="69.9" y="60.5">2</text>
<text x="71.9" y="61.8">A1</text>
<text x="83.8" y="64.3">P0_5</text>
<text x="83.8" y="61.8">P0_4</text>
<text x="88.9" y="65.6">10</text>
<text x="88.9" y="63.1">9</text>
<text x="88.9" y="60.5">8</text>
<text x="68.9" y="68.1">22</text>
<text x="68.9" y="70.7">23</text>
<text x="71.9" y="69.4">SCL</text>
<text x="71.9" y="72">SDA</text>
<text x="83.8" y="72">P1_0</text>
<text x="83.8" y="69.4">P0_7</text>
<text x="83.8" y="66.9">P0_6</text>
<text x="88.9" y="70.7">13</text>
<text x="88.9" y="68.1">11</text>
<text x="83.8" y="77">P1_2</text>
<text x="83.8" y="74.5">P1_1</text>
<text x="88.9" y="75.8">15</text>
<text x="88.9" y="73.2">14</text>
<text x="69.9" y="78.3">1</text>
<text x="69.9" y="80.8">3</text>
<text x="71.9" y="79.6">INT#</text>
<text x="71.9" y="82.1">RST#</text>
<text x="83.8" y="82.1">P1_4</text>
<text x="83.8" y="79.6">P1_3</text>
<text x="88.9" y="83.4">18</text>
<text x="88.9" y="80.8">17</text>
<text x="88.9" y="78.3">16</text>
<text x="83.8" y="89.7">P1_7</text>
<text x="83.8" y="87.2">P1_6</text>
<text x="83.8" y="84.7">P1_5</text>
<text x="88.9" y="88.5">20</text>
<text x="88.9" y="85.9">19</text>
<text x="84" y="97.4">GND</text>
<text x="88.9" y="96.1">12</text>
<text x="145" y="96.1">1</text>
<text x="158.6" y="96.1">2</text>
<text x="176.7" y="96.1">1</text>
<text x="190.4" y="96.1">2</text>
<text x="209.7" y="96.1">1</text>
<text x="223.4" y="96.1">2</text>
<text x="241.5" y="96.1">1</text>
<text x="255.1" y="96.1">2</text>
<text x="145" y="106.2">3</text>
<text x="158.6" y="106.2">4</text>
<text x="176.7" y="106.2">3</text>
<text x="190.4" y="106.2">4</text>
<text x="209.7" y="106.2">3</text>
<text x="223.4" y="106.2">4</text>
<text x="241.5" y="106.2">3</text>
<text x="255.1" y="106.2">4</text>
<text x="143.6" y="127.1">Green</text>
<text x="181.5" y="127.6">Blue</text>
<text x="219.6" y="127.6">Red</text>
<text x="257.7" y="127.6">Yellow</text>
<text x="72.6" y="140.5">1</text>
<text x="76.5" y="139.8" transform="rotate(-90 76.5 139.8)">4</text>
<text x="72.6" y="145.6">2</text>
<text x="76.5" y="148.9" transform="rotate(-90 76.5 148.9)">3</text>
</g>
<g font-size="1.5" fill="#000080">
<text x="145.9" y="45">BTN1</text>
<text x="178.9" y="45">BTN2</text>
<text x="212" y="45">BTN3</text>
<text x="243.7" y="45">BTN4</text>
<text x="147.2" y="95.8">BTN5</text>
<text x="178.9" y="95.8">BTN6</text>
<text x="212" y="95.8">BTN7</text>
<text x="243.7" y="95.8">BTN8</text>
</g>
</svg>
